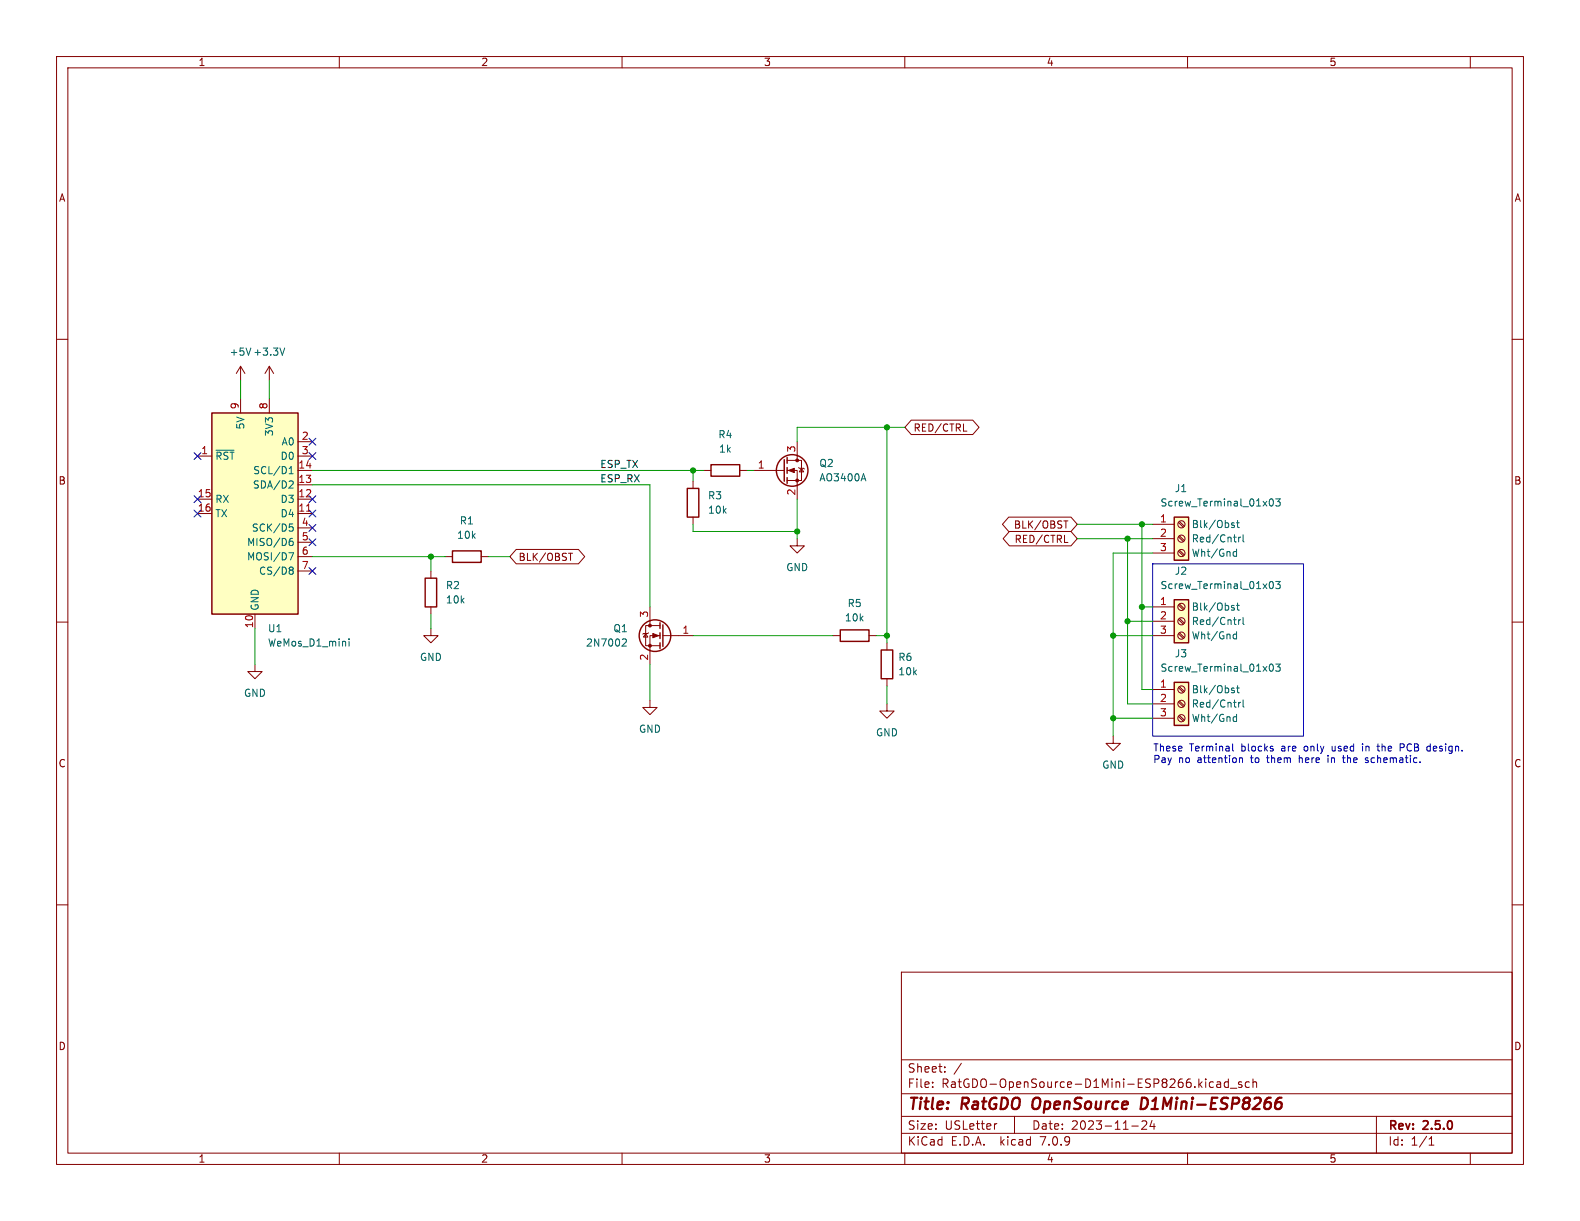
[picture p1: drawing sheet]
<svg xmlns="http://www.w3.org/2000/svg" width="279mm" height="216mm" viewBox="0 0 279 216" stroke-linecap="round" stroke-linejoin="round" font-family="sans-serif">
<g fill="none" stroke="#840000" stroke-width=".18">
<path d="M10 10h259.4v195.9h-259.4zM12 12h255.4v191.9h-255.4zM60 10v2M110 10v2M160 10v2M210 10v2M260 10v2M10 60h2M267.4 60h2M42.5 64.8l-.7 1.2M42.5 64.8v2.5M42.5 70.5v2.5"/>
<path d="M42.5 64.8l.8 1.2M47.6 64.8l-.7 1.2M47.6 64.8v2.5M47.6 70.5v2.5M47.6 64.8l.8 1.2M52.7 78.1h2.5M141 78.1v3.3M161.1 74.3h10.9l1.1 1.3-1.1 1.2h-10.9l-1.1-1.2zM170.4 76.2h.6M34.9 80.6h2.6M34.9 90.8h2.6M34.9 88.3h2.6"/>
<path d="M52.7 83.2h2.5M52.7 98.4h2.5M52.7 80.6h2.5M52.7 90.8h2.5M52.7 88.3h2.5M52.7 85.7h2.5M52.7 93.3h2.5M52.7 95.9h2.5M78.7 98.4h1.3M85.1 98.4h1.3M91.3 97.2h11l1.1 1.2-1.1 1.3h-11l-1.1-1.3zM100.5 97.8h.8"/>
<path d="M100.9 97.8v1.3M122.6 85.1v1.3M122.6 91.4v1.3M124.5 83.2h1.2M130.8 83.2h1.3M133.3 83.2h5.4M139.2 83.2h1.8v5.1M139.2 81.4h2.5v3.6h-2.5M141 95.3v1.2h1.2l-1.2 1.3-1.3-1.3h1.3M141.2 82.7l.2 .1h.7l.1 .1M141.7 82.8l.4 .6h-.7zM178.4 91.4h11l1.1 1.3-1.1 1.3h-11l-1.1-1.3z"/>
<path d="M178.5 94h10.9l1.1 1.3-1.1 1.2h-10.9l-1.1-1.2zM188.1 92.1h.8M188.2 95.9h.7M188.5 92.1v1.3M203.8 92.7h3.8M203.8 95.3h3.8M203.8 97.8h3.8M208.4 97.5l.8 .8M208.4 94.9l.8 .9M208.4 92.4l.8 .8M208.6 97.3l.8 .8M208.6 94.7l.8 .9"/>
<path d="M208.6 92.2l.8 .8M10 110h2M45.1 117.5v1.2h1.3l-1.3 1.3-1.3-1.3h1.3M45.1 108.6v2.5M52.7 101h2.5M76.2 111.1v1.3h1.3l-1.3 1.3-1.3-1.3h1.3M76.2 101v1.2M76.2 107.3v1.3M114.2 112l.4 .6h-.8zM114.7 111.9l-.1 .1h-.8l-.1 .1M114.9 107.3v3.3M116.7 112.4h-1.8v5.1"/>
<path d="M116.7 110.6h-2.5v3.6h2.5M117.2 112.4h5.4M147.3 112.4h1.3M153.7 112.4h1.2M156.8 113.7v1.2M203.8 112.4h3.8M203.8 107.3h3.8M203.8 109.9h3.8M208.4 112.1l.8 .8M208.4 109.5l.8 .9M208.4 107l.8 .8M208.6 111.9l.8 .8"/>
<path d="M208.6 109.3l.8 .9M208.6 106.8l.8 .8M267.4 110h2M114.9 123.8v1.3h1.3l-1.3 1.3-1.2-1.3h1.2M156.8 124.5v1.2h1.3l-1.3 1.3-1.2-1.3h1.2M156.8 120v1.3M196.8 130.2v1.2h1.3l-1.3 1.3-1.2-1.3h1.2M203.8 121.9h3.8M203.8 124.5h3.8M203.8 127h3.8M208.4 126.7l.8 .8M208.4 124.1l.8 .9"/>
<path d="M208.4 121.6l.8 .8M208.6 126.5l.8 .8M208.6 124l.8 .8M208.6 121.4l.8 .9M10 160h2M267.4 160h2M159.4 171.9h108v32h-108zM159.4 197.4h108M159.4 193.4h108M159.4 187.4h108M164.9 192.1v.2M164.9 191.4v.1"/>
<path d="M167.1 189.4v.2M167.1 188.7v.1M170 188l-1.3 1.9M176.3 198.7l-.3 .1M179.4 197.4v3M200.1 199.1h1.2M201.9 198.3l.6-.1 .2 .1 .1 .3-.9 1.1h.9M203.7 198.1l-.3 1.1h.9M204.1 198.7v1M214 192.2h.6M214 191.4h.6M215.2 191.4h.6l.1 .9"/>
<path d="M215.9 191.6l-.5 .1a.29 .29 0 0 0-.3 .3 .29 .29 0 0 0 .3 .3l.5-.1M217.2 191.4l-.4-.1-.3 .3v.4l.1 .2h.6M217.2 190.8v1.5M217.6 192.4h1.1M219.6 191.4l-.4-.1-.2 .2 .1 .2 .5 .2v.3h-.6M220.9 191.4l-.4-.1-.3 .3v.4l.2 .2h.5M221.6 191.4l.2-.1 .3 .1 .1 .9M221.6 190.8v1.5M243.4 197.4v6.5M60 203.9v2M110 203.9v2M159.4 200.4h108"/>
<path d="M160 203.9v2M210 203.9v2M252.7 202.5h.9M252.7 201.4l.4-.4v1.5M260 203.9v2"/>
<circle cx="208.9" cy="97.8" r=".63"/>
<circle cx="208.9" cy="92.7" r=".63"/>
<circle cx="208.9" cy="95.2" r=".63"/>
<circle cx="208.9" cy="112.4" r=".63"/>
<circle cx="208.9" cy="109.9" r=".63"/>
<circle cx="208.9" cy="107.3" r=".63"/>
<circle cx="208.9" cy="127" r=".63"/>
<circle cx="208.9" cy="121.9" r=".63"/>
<circle cx="208.9" cy="124.5" r=".63"/>
</g>
<path d="M182.8 194.4a1.5 1.5 0 0 0 0 1.6M202.7 194.2l-.8-.1-.2 2h.5l.5-.3M226.2 194.1h.4M226.3 194.9l.4 .3-.1 .5-.4 .4" fill="none" stroke="#840000" stroke-width=".4"/>
<g fill="none" stroke="#840000" stroke-width=".25">
<path d="M37.5 73h15.2v35.6h-15.2zM80 97.4h5.1v2h-5.1zM121.5 86.4h2.1v5h-2.1zM125.7 82.2h5.1v2h-5.1zM138.7 81.3v3.8M139.2 80.9v1M139.2 82.7v1M139.2 84.5v1M207.6 91.4h2.6v7.7h-2.6zM75.2 102.2h2v5.1h-2zM116.7 110.1v1M116.7 111.9v1"/>
<path d="M116.7 113.7v1M117.2 110.5v3.8M148.6 111.4h5.1v2h-5.1zM155.8 114.9h2.1v5.1h-2.1zM207.6 106h2.6v7.7h-2.6zM207.6 120.7h2.6v7.6h-2.6z"/>
<circle cx="140.1" cy="83.2" r="2.79"/>
<circle cx="115.8" cy="112.4" r="2.79"/>
</g>
<g fill="none" stroke="#006464" stroke-width=".18">
<path d="M38.2 79.6h3.2M50.3 61.5l-.4 1.3M51.1 97.7h.8l-.5 1.3M51.1 83.8h.8M51.1 82.9l.4-.4v1.3M51.2 92.7h.6M51.3 85l.4 .1 .2 .3-.8 .9h.8M51.3 93.1h.3l.3 .3-.2 .5h-.4M51.4 95.7h.3l.2 .2-.1 .4-.4 .2M51.7 95.2l-.3 .1M152.7 83.8l.4 1.2M217.8 92.8l.5 .2-.1 .2-.3 .1"/>
<path d="M217.8 92.5h.4M218.1 98.2l.2 .2 .4-.1M218.7 97.1v1.3M218.7 97.6l-.4-.1-.2 .1M218.7 92.4h.5M218.8 92v1.1l.4 .2M219 95v.8M219.4 95l-.4 .2M219.8 94.6v1l.2 .2M224.6 88.3l.1-.1a.68 .68 0 0 1 .5 .6 .68 .68 0 0 1-.5 .7l-.1-.1-.2-.4zM225.6 88.2h.8l-.4 .5 .3 .1v.6l-.2 .1-.5-.1M51.4 100.3h.2l.3 .2-.3 .3"/>
<path d="M51.4 100.8h.2M51.6 100.8l.3 .3v.2l-.2 .2h-.3M61.7 113v.1M61.7 113.4v.8M110.2 113h.5l.1 .3-.8 .9h.8M217.8 107.4l.5 .3-.1 .1-.3 .1M217.8 107.1h.4M218.1 112.9l.2 .1 .4-.1M218.7 111.7v1.3M218.7 112.2l-.4-.1-.2 .1M218.7 107h.5M218.8 106.6v1.1l.4 .2"/>
<path d="M219 109.6v.8M219.4 109.6l-.4 .2M219.8 109.2v1.1l.2 .1M224.6 102.9l.1-.1a.68 .68 0 0 1 .5 .6 .68 .68 0 0 1-.5 .7l-.1-.1-.2-.4zM224.6 117.5l.1-.1a.68 .68 0 0 1 .5 .7 .68 .68 0 0 1-.5 .6l-.1-.1-.2-.4zM225.6 102.8h.8l-.4 .5 .3 .1v.6l-.2 .1-.5-.1M225.6 117.4h.8l-.4 .5 .3 .1v.6l-.2 .1-.5-.1M217.8 122l.5 .3-.1 .1-.3 .1M217.8 121.7h.4M218.1 127.5l.2 .1 .4-.1M218.7 126.3v1.3M218.7 126.8l-.4-.1-.2 .2"/>
<path d="M218.7 121.7h.5M218.8 121.2v1.1l.4 .2M219 124.2v.8M219.4 124.2l-.4 .2M219.8 123.8v1.1l.2 .1"/>
</g>
<g fill="#ffffc2" stroke="#ffffc2" stroke-width=".18">
<path d="M207.6 91.4h2.6v7.7h-2.6z"/>
<path d="M207.6 120.7h2.6v7.6h-2.6z"/>
<path d="M37.5 73h15.2v35.6h-15.2z"/>
<path d="M207.6 106h2.6v7.7h-2.6z"/>
</g>
<path d="M54.2 90.4h.7" fill="none" stroke="#a90000" stroke-width=".18"/>
<g fill="#840000" stroke="#840000" stroke-width=".18">
<path d="M139.4 83.2l1.1-.4v.8z"/>
<path d="M115.4 112l1.1 .4-1.1 .4z"/>
<circle cx="141" cy="85" r=".25"/>
<circle cx="141" cy="81.4" r=".25"/>
<circle cx="114.9" cy="114.2" r=".25"/>
<circle cx="114.9" cy="110.6" r=".25"/>
</g>
<g fill="none" stroke="#0000c2" stroke-width=".18">
<path d="M203.8 99.7h26.7v30.5h-26.7zM218 131.5v1.1l.1 .2M219.2 134v.8M219.2 134.1l.2-.1 .3 .1v.7M229.8 133.6v1.2M229.9 134l-.1 .1M234.8 134v.8M235.6 132v.6l.1 .2M237.4 134h.5M237.6 133.6v1.1l.3 .1M240.9 131.5v.1M240.9 132v.8"/>
<path d="M241.5 134.1h.4M241.5 134.4l.5 .2-.1 .2h-.3M243.5 132h.5M243.7 131.5v1.1l.3 .2M247.6 131.5h.5l.2 .3-.1 .3-.6 .1"/>
</g>
<g fill="none" stroke="#009600" stroke-width=".18">
<path d="M42.5 67.3v3.2M47.6 67.3v3.2M156.8 75.6v38.1M160 75.6h-19v2.5M55.2 85.7h59.7v21.6M55.2 98.4h23.5M55.2 83.2h69.3M76.2 98.4v2.6M86.4 98.4h3.8M122.6 83.2v1.9M122.6 92.7v1.3h18.4M132.1 83.2h1.2"/>
<path d="M141 88.3v7M190.5 95.3h13.3M190.5 92.7h13.3M199.4 95.3v29.2h4.4M201.9 92.7v29.2h1.9M203.8 97.8h-7v32.4M45.1 111.1v6.4M76.2 108.6v2.5M114.9 117.5v6.3M122.6 112.4h24.7M154.9 112.4h1.9M196.8 112.4h7"/>
<path d="M199.4 109.9h4.4M201.9 107.3h1.9M156.8 121.3v3.2M196.8 127h7"/>
</g>
<g fill="none" stroke="#000084" stroke-width=".18">
<path d="M54.6 77.5l1.3 1.2M55.9 77.5l-1.3 1.2M34.3 87.7l1.2 1.2M34.3 90.2l1.2 1.2M34.3 80l1.2 1.3M35.5 87.7l-1.2 1.2M35.5 90.2l-1.2 1.2M35.5 80l-1.2 1.3M54.6 95.3l1.3 1.2M54.6 90.2l1.3 1.2M54.6 92.7l1.3 1.3M54.6 80l1.3 1.3"/>
<path d="M54.6 87.7l1.3 1.2M55.9 95.3l-1.3 1.2M55.9 90.2l-1.3 1.2M55.9 92.7l-1.3 1.3M55.9 80l-1.3 1.3M55.9 87.7l-1.3 1.2M54.6 100.4l1.3 1.2M55.9 100.4l-1.3 1.2"/>
</g>
<g fill="#009600" stroke="#009600" stroke-width=".18">
<circle cx="122.6" cy="83.2" r=".46"/>
<circle cx="76.2" cy="98.4" r=".46"/>
<circle cx="156.8" cy="75.6" r=".46"/>
<circle cx="141" cy="94" r=".46"/>
<circle cx="156.8" cy="112.4" r=".46"/>
<circle cx="199.4" cy="95.3" r=".46"/>
<circle cx="201.9" cy="92.7" r=".46"/>
<circle cx="196.8" cy="112.4" r=".46"/>
<circle cx="199.4" cy="109.9" r=".46"/>
<circle cx="201.9" cy="107.3" r=".46"/>
<circle cx="196.8" cy="127" r=".46"/>
</g>
<g font-size="2.8" fill="#840000">
<text x="160.4" y="196.8">Title:</text>
<text x="170.1" y="196.8">RatGDO</text>
<text x="183.4" y="196.8">OpenSource</text>
<text x="203.4" y="196.8">D1Mini-ESP8266</text>
</g>
<g font-size="2.1" fill="#840000">
<text x="160.4" y="189.9">Sheet:</text>
<text x="160.4" y="192.6">File:</text>
<text x="166.5" y="192.6">RatGDO-OpenSource-D1Mini-ESP8266.kicad_sch</text>
<text x="160.4" y="202.8">KiCad</text>
<text x="160.4" y="200">Size:</text>
<text x="167.1" y="200">USLetter</text>
<text x="168.1" y="202.8">E.D.A.</text>
<text x="177" y="202.8">kicad</text>
<text x="182.4" y="200">Date:</text>
<text x="184.2" y="202.8">7.0.9</text>
<text x="189.4" y="200">2023-11-24</text>
<text x="245.4" y="200.2">Rev:</text>
<text x="245.4" y="202.8">Id:</text>
<text x="249.5" y="202.8">1/1</text>
<text x="251.8" y="200.2">2.5.0</text>
</g>
<g font-size="1.8" fill="#840000">
<text x="35" y="11.9">1</text>
<text x="85" y="11.9">2</text>
<text x="135" y="11.9">3</text>
<text x="185" y="11.9">4</text>
<text x="235" y="11.9">5</text>
<text x="10.3" y="35.9">A</text>
<text x="267.7" y="35.9">A</text>
<text x="161.4" y="76.5">RED/CTRL</text>
<text x="10.3" y="85.9">B</text>
<text x="267.7" y="85.9">B</text>
<text x="179.2" y="93.7">BLK/OBST</text>
<text x="91.6" y="99.4">BLK/OBST</text>
<text x="179.3" y="96.2">RED/CTRL</text>
<text x="10.3" y="135.9">C</text>
<text x="267.7" y="135.9">C</text>
<text x="10.3" y="185.9">D</text>
<text x="267.7" y="185.9">D</text>
<text x="35" y="205.8">1</text>
<text x="85" y="205.8">2</text>
<text x="135" y="205.8">3</text>
<text x="185" y="205.8">4</text>
<text x="235" y="205.8">5</text>
</g>
<g font-size="1.8" fill="#006464">
<text x="40.5" y="63.1">+5V +3.3V</text>
<text x="43.4" y="76" transform="rotate(-90 43.4 76)">5V</text>
<text x="48.5" y="77.2" transform="rotate(-90 48.5 77.2)">3V3</text>
<text x="126.9" y="77.7">R4</text>
<text x="38" y="81.5">~{RST}</text>
<text x="49.5" y="81.5">D0</text>
<text x="49.7" y="79">A0</text>
<text x="127" y="80.2">1k</text>
<text x="144.8" y="82.8">Q2</text>
<text x="38" y="89.1">RX</text>
<text x="44.6" y="86.6">SDA/D2</text>
<text x="44.7" y="84">SCL/D1</text>
<text x="49.5" y="89.1">D3</text>
<text x="125.1" y="88.5">R3</text>
<text x="144.8" y="85.3">AO3400A</text>
<text x="205.1" y="89.8">Screw_Terminal_01x03</text>
<text x="207.7" y="87.2">J1</text>
<text x="38" y="91.7">TX</text>
<text x="44.4" y="94.2">SCK/D5</text>
<text x="49.5" y="91.7">D4</text>
<text x="80.7" y="95.5">10k</text>
<text x="81.2" y="92.9">R1</text>
<text x="125.1" y="91">10k</text>
<text x="210.6" y="93.6">Blk/Obst</text>
<text x="43.6" y="96.7">MISO/D6</text>
<text x="43.6" y="99.3">MOSI/D7</text>
<text x="45.7" y="101.8">CS/D8</text>
<text x="138.9" y="101.2">GND</text>
<text x="207.7" y="101.8">J2</text>
<text x="210.6" y="96.1">Red/Cntrl</text>
<text x="210.6" y="98.7">Wht/Gnd</text>
<text x="78.7" y="104.4">R2</text>
<text x="78.7" y="106.9">10k</text>
<text x="149.8" y="107.5">R5</text>
<text x="205.1" y="104.4">Screw_Terminal_01x03</text>
<text x="45.9" y="108.1" transform="rotate(-90 45.9 108.1)">GND</text>
<text x="47.3" y="112">U1</text>
<text x="108.4" y="112">Q1</text>
<text x="149.3" y="110.1">10k</text>
<text x="210.6" y="108.2">Blk/Obst</text>
<text x="210.6" y="110.7">Red/Cntrl</text>
<text x="210.6" y="113.3">Wht/Gnd</text>
<text x="47.3" y="114.5">WeMos_D1_mini</text>
<text x="74.2" y="117.1">GND</text>
<text x="103.5" y="114.5">2N7002</text>
<text x="158.8" y="117.1">R6</text>
<text x="158.8" y="119.6">10k</text>
<text x="205.1" y="119">Screw_Terminal_01x03</text>
<text x="207.7" y="116.4">J3</text>
<text x="43" y="123.4">GND</text>
<text x="210.6" y="122.8">Blk/Obst</text>
<text x="210.6" y="125.3">Red/Cntrl</text>
<text x="112.9" y="129.8">GND</text>
<text x="154.8" y="130.4">GND</text>
<text x="210.6" y="127.9">Wht/Gnd</text>
<text x="194.8" y="136.1">GND</text>
</g>
<g font-size="1.8" fill="#a90000">
<text x="42.3" y="72.5" transform="rotate(-90 42.3 72.5)">9</text>
<text x="47.4" y="72.5" transform="rotate(-90 47.4 72.5)">8</text>
<text x="53.3" y="77.9">2</text>
<text x="35.5" y="80.4">1</text>
<text x="52.7" y="82.9">14</text>
<text x="53.3" y="80.4">3</text>
<text x="133.9" y="82.9">1</text>
<text x="140.7" y="80.1" transform="rotate(-90 140.7 80.1)">3</text>
<text x="34.9" y="88">15</text>
<text x="52.7" y="88">12</text>
<text x="52.7" y="85.5">13</text>
<text x="140.7" y="87.7" transform="rotate(-90 140.7 87.7)">2</text>
<text x="34.9" y="90.6">16</text>
<text x="52.7" y="90.6">11</text>
<text x="53.3" y="93.1">4</text>
<text x="53.3" y="95.6">5</text>
<text x="205" y="92.5">1</text>
<text x="205" y="95">2</text>
<text x="53.3" y="98.2">6</text>
<text x="53.3" y="100.7">7</text>
<text x="205" y="97.5">3</text>
<text x="205" y="107.1">1</text>
<text x="44.8" y="111.2" transform="rotate(-90 44.8 111.2)">10</text>
<text x="114.7" y="109.3" transform="rotate(-90 114.7 109.3)">3</text>
<text x="120.6" y="112.1">1</text>
<text x="205" y="109.6">2</text>
<text x="205" y="112.1">3</text>
<text x="114.7" y="116.9" transform="rotate(-90 114.7 116.9)">2</text>
<text x="205" y="121.7">1</text>
<text x="205" y="124.2">2</text>
<text x="205" y="126.7">3</text>
</g>
<g font-size="1.8" fill="#0f0f0f">
<text x="106" y="82.8">ESP_TX</text>
<text x="106" y="85.4">ESP_RX</text>
</g>
<g font-size="1.8" fill="#0000c2">
<text x="203.8" y="133">These</text>
<text x="203.8" y="135">Pay</text>
<text x="208.4" y="135">no</text>
<text x="210.3" y="133">Terminal</text>
<text x="211.9" y="135">attention</text>
<text x="219.6" y="133">blocks</text>
<text x="221.5" y="135">to</text>
<text x="224.5" y="135">them</text>
<text x="226.9" y="133">are</text>
<text x="230.4" y="135">here</text>
<text x="231.1" y="133">only</text>
<text x="235.7" y="135">in</text>
<text x="236.2" y="133">used</text>
<text x="238.6" y="135">the</text>
<text x="241.8" y="133">in</text>
<text x="242.7" y="135">schematic.</text>
<text x="244.7" y="133">the</text>
<text x="248.8" y="133">PCB</text>
<text x="253.8" y="133">design.</text>
</g>
</svg>
